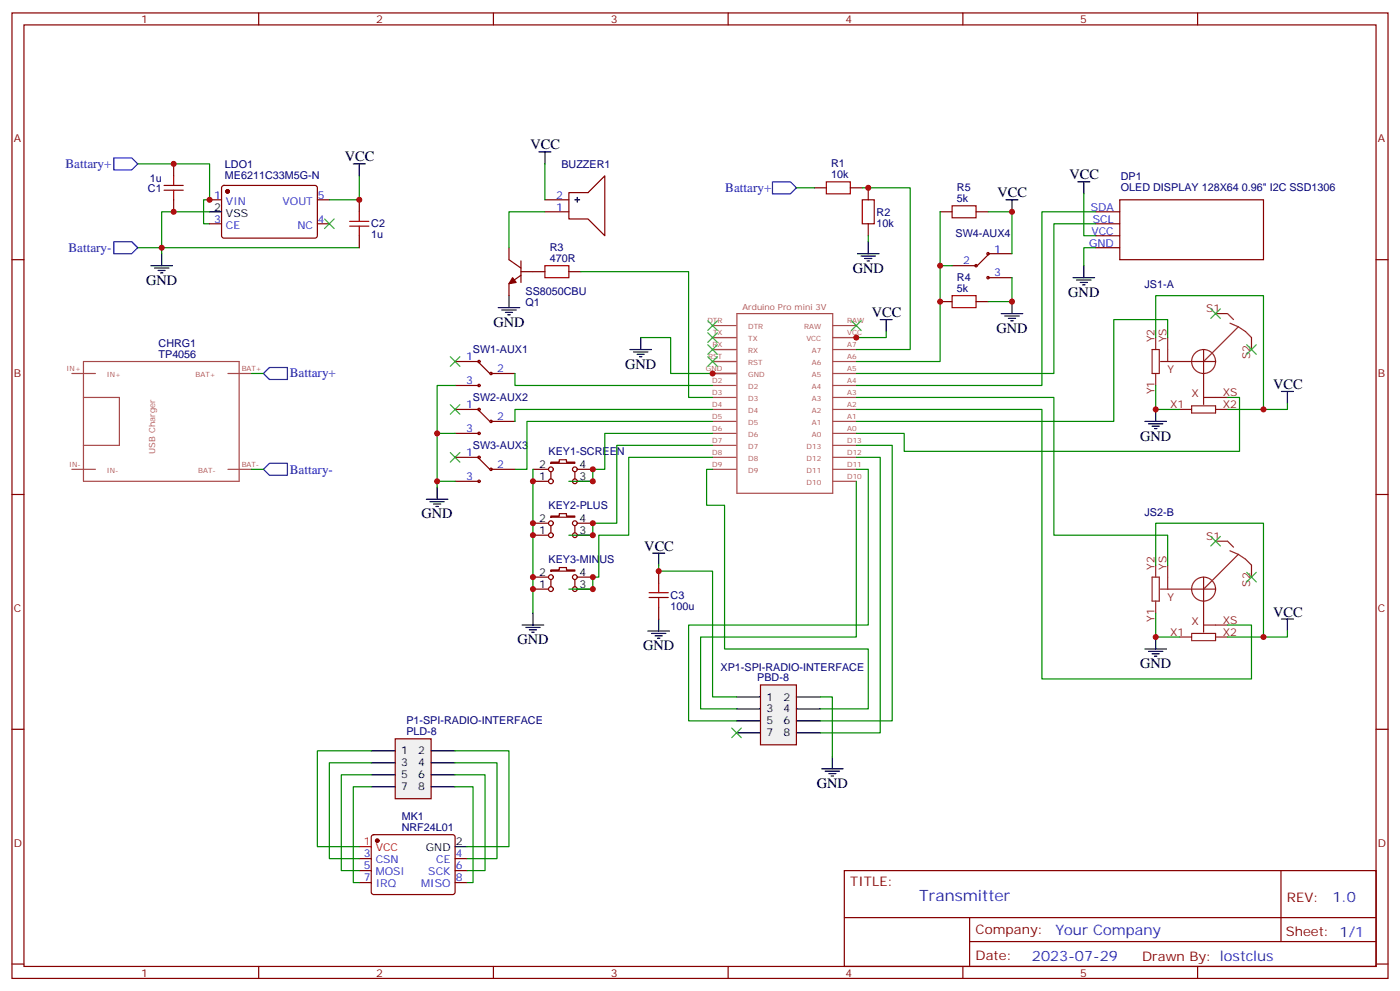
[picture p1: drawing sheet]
<svg xmlns="http://www.w3.org/2000/svg" width="412mm" height="292mm" viewBox="0 0 412 292" stroke-linecap="round" stroke-linejoin="round" font-family="sans-serif">
<g fill="none" stroke="#870000" stroke-width=".35">
<path d="M3.5 3.8h405.4v284.3h-405.4zM7.1 7.3h398.2v277.3h-398.2zM76.2 3.8v3.5M145.3 3.8v3.5M214.5 3.8v3.5M283.6 3.8v3.5M352.8 3.8v3.5M51.2 48.3v3.5M51.2 58.8v3.6M61.7 58.8h3.6M65.5 54.8l.5-.2 27.1 .1 .4 .6-.1 14.4-.6 .4h-27.1l-.4-.7v-14.1zM93.5 58.8h3.5"/>
<path d="M105.8 58.8v3.6M160.5 58.8h7.1M167.6 56.7h5.6l5-4.9v17.6l-5-4.9h-5.6zM239.9 55.3h3.5M250.5 55.3h3.5M255.8 55.3v3.5M329.8 58.8h42.4v17.7h-42.4zM3.5 76.5h3.6M61.7 65.9h3.6M93.5 65.9h3.5M105.8 69.4v3.6M149.9 73v3.5l3.6 2.5"/>
<path d="M153.5 76.8v6.4M160.5 62.4h7.1M255.8 65.9v3.5M322.8 65.9h7M322.8 73h7M322.8 69.4h7M322.8 62.4h7M405.3 76.5h3.6M153.5 81.1l-3.6 2.4v3.6M153.5 80h7M167.6 80h3.5M134.1 106.5h7"/>
<path d="M134.1 113.5h7M141.1 106.8l3.2 3.2M144.6 110h7.1M134.1 120.6h7M134.1 127.6h7M141.1 120.9l3.2 3.2M144.6 124.1h7.1M157 138.2h4.6M162.3 136.1h2.4v-.7h2.2v.7h2.4v.4h-7zM162.3 138.9v2.1M169.3 138.9v2.1M170 138.2h4.6"/>
<path d="M3.5 145.6h3.6M157 141.7h4.6M157 157.6h4.6M157 154.1h4.6M162.3 152h2.4v-.7h2.2v.7h2.4v.3h-7zM162.3 154.8v2.1M169.3 154.8v2.1M170 141.7h4.6M170 157.6h4.6M170 154.1h4.6M405.3 145.6h3.6M157 173.5h4.6"/>
<path d="M157 170h4.6M162.3 167.9h2.4v-.8h2.2v.8h2.4v.3h-7zM162.3 170.7v2.1M169.3 170.7v2.1M170 173.5h4.6M170 170h4.6M194 168.2v3.5M194 178.8v3.5M3.5 214.8h3.6M405.3 214.8h3.6M105.8 259.9h3.6M105.8 252.9h3.6"/>
<path d="M105.8 256.4h3.6M109.6 246l.5-.2h23.2l.5 .2 .3 .5-.1 16.5-.7 .5-23.5-.1-.4-.7v-16.2zM134.1 259.9h3.5M134.1 252.9h3.5M134.1 256.4h3.5M248.7 256.4h156.6v28.2h-156.6zM377.3 256.4v20.9M248.7 270.2h156.5M285.6 277.3h119.6M285.6 270.2v14.2M3.5 283.9h3.6M76.2 284.6v3.5"/>
<path d="M145.3 284.6v3.5M214.5 284.6v3.5M283.6 284.6v3.5M352.8 284.6v3.5M405.3 283.9h3.6"/>
<circle cx="141.1" cy="113.5" r=".35"/>
<circle cx="141.1" cy="106.5" r=".35"/>
<circle cx="144.6" cy="110" r=".35"/>
<circle cx="141.1" cy="127.6" r=".35"/>
<circle cx="141.1" cy="120.6" r=".35"/>
<circle cx="144.6" cy="124.1" r=".35"/>
<circle cx="162.3" cy="138.2" r=".71"/>
<circle cx="169.3" cy="138.2" r=".71"/>
<circle cx="162.3" cy="157.6" r=".71"/>
<circle cx="162.3" cy="141.7" r=".71"/>
<circle cx="162.3" cy="154.1" r=".71"/>
<circle cx="169.3" cy="141.7" r=".71"/>
<circle cx="169.3" cy="154.1" r=".71"/>
<circle cx="169.3" cy="157.6" r=".71"/>
<circle cx="162.3" cy="173.5" r=".71"/>
<circle cx="162.3" cy="170" r=".71"/>
<circle cx="169.3" cy="173.5" r=".71"/>
<circle cx="169.3" cy="170" r=".71"/>
</g>
<g fill="none" stroke="#a64a4a" stroke-width=".35">
<path d="M209.9 95.9h6.9M209.9 99.4h6.9M217.1 92.4h28.2v52.9h-28.2zM245.3 95.9h6.9M245.3 99.4h6.9M21.2 110h6.9M24.6 117.1h10.6v14.1h-10.6M24.6 106.5h45.8v35.2h-45.8zM67.1 110h7M209.9 117.1h6.9M209.9 113.5h6.9M209.9 110h6.9"/>
<path d="M209.9 106.5h6.9M209.9 102.9h6.9M245.3 117.1h6.9M245.3 113.5h6.9M245.3 110h6.9M245.3 106.5h6.9M245.3 102.9h6.9M21.2 138.2h6.9M67.1 138.2h7M209.9 127.6h6.9M209.9 124.1h6.9M209.9 120.6h6.9"/>
<path d="M209.9 131.2h6.9M209.9 134.7h6.9M209.9 138.2h6.9M245.3 127.6h6.9M245.3 124.1h6.9M245.3 120.6h6.9M245.3 131.2h6.9M245.3 134.7h6.9M245.3 138.2h6.9M245.3 141.7h6.9"/>
</g>
<g fill="none" stroke="#000" stroke-width=".35">
<path d="M104.1 48.3h3.5M105.8 48.3v3.5M158.7 44.7h3.6M160.5 44.7v3.6M169.3 58.8h1.4M170 58.1v1.4M317.5 53.6h3.5M319.3 53.6v3.5M44.4 78.2h6.4M45.5 79h4.2M46.6 79.7h2.1M47.6 74.7v3.5"/>
<path d="M61.7 62.4h3.6M252.6 74.7h6.3M253.6 75.4h4.3M254.7 76.1h2.1M255.4 76.8h.7M255.8 71.2v3.5M319.3 78.2v3.6M47.3 80.4h.7M146.8 90.6h6.3M147.8 91.3h4.2M148.9 92h2.1M149.6 92.7h.7"/>
<path d="M149.9 87.1v3.5M188.7 99.4v3.5M259.3 94.1h3.5M261.1 94.1v3.5M316.1 81.8h6.3M317.1 82.5h4.3M318.2 83.2h2.1M318.9 83.9h.7M185.6 102.9h6.3M186.6 103.6h4.3M187.7 104.4h2.1M188.4 105.1h.7"/>
<path d="M377.5 115.3h3.5M379.2 115.3v3.5M337.3 124.1h6.3M338.3 124.8h4.2M339.4 125.5h2.1M340.1 126.2h.7M340.4 120.6v3.5M125.6 147h6.3M126.6 147.7h4.3M127.7 148.4h2.1M128.4 149.2h.7M128.8 143.5v3.5"/>
<path d="M192.3 162.9h3.5M194 162.9v3.5M153.8 184.1h6.4M154.9 184.8h4.2M155.9 185.5h2.1M156.6 186.2h.7M157 180.6v3.5M190.9 185.8h6.3M191.9 186.5h4.2M193 187.3h2.1M193.7 188h.7M194 182.3v3.5"/>
<path d="M337.3 191.1h6.3M338.3 191.8h4.2M339.4 192.5h2.1M340.1 193.3h.7M340.4 187.6v3.5M377.5 182.3h3.5M379.2 182.3v3.5M134.1 249.3h3.5"/>
</g>
<path d="M33.5 46.5h5.3l1.8 1.8-1.8 1.7h-5.3zM227.5 53.6h5.3l1.8 1.7-1.8 1.8h-5.3zM33.5 71.2h5.3l1.8 1.8-1.8 1.7h-5.3zM77.6 110l1.8-1.8h5.3v3.6h-5.3zM77.6 138.2l1.8-1.7h5.3v3.5h-5.3z" fill="none" stroke="#00f" stroke-width=".35"/>
<g fill="none" stroke="#008700" stroke-width=".35">
<path d="M40.6 48.3h21.1v10.5h-1.7v7.1h1.7M105.8 51.8v7h-8.8M160.5 48.3v10.5M234.6 55.3h5.3M254 55.3h14.1v47.6h-15.9M319.3 57.1v12.3h3.5M40.6 73h7v1.7M61.7 62.4h-14.1v10.6h58.2M160.5 62.4h-10.6v10.6M255.8 69.4v1.8M322.8 62.4h-15.9v51.1h-54.7M322.8 65.9h-12.4v44.1h-58.2"/>
<path d="M322.8 73h-3.5v5.2M171.1 80h31.7v37.1h7.1M261.1 97.6v1.8h-8.9M340.4 99.4v-12.3h31.8v33.5M344 99.4v-5.3h-15.9v30h-75.9M74.1 110h3.5M134.1 113.5h-5.3v14.1h5.3M252.2 117.1h58.2v40.5h33.6v8.8M340.4 113.5v7.1h7.1M361.6 117.1h3.5v15.8h-98.8v-5.3h-14.1M379.2 118.8v1.8h-17.6M74.1 138.2h3.5"/>
<path d="M157 138.2v42.4M209.9 138.2h-1.8v10.6h5.3v42.3h42.4v17.7h-14.1M209.9 127.6h-31.7v10.6h-3.6v3.5h-7M209.9 131.2h-28.2v22.9h-7.1v3.5h-7M209.9 134.7h-24.7v22.9h-8.8v12.4h-1.8v3.5h-7M252.2 131.2h10.6v81.1h-21.1M252.2 138.2h3.6v45.9h-53v28.2h14.2M252.2 134.7h7.1v81.1h-17.6M252.2 120.6h54.7v79.4h61.8v-15.9h-7.1M252.2 141.7v45.9h-45.8v21.2h10.6M340.4 166.4v-12.3h31.8v33.5M340.4 180.6v7h7.1"/>
<path d="M379.2 185.8v1.8h-17.6"/>
</g>
<g fill="none" stroke="#a10000" stroke-width=".35">
<path d="M48.3 54.6h5.7M48.3 56h5.7M51.2 51.8v2.8M51.2 56v2.8M243.4 53.6h7.1v3.5h-7.1zM254 58.8h3.5v7.1h-3.5zM103 65.2h5.7M103 66.6h5.7M105.8 62.4v2.8M105.8 66.6v2.8M160.5 78.2h7.1v3.6h-7.1zM191.2 176h5.6"/>
<path d="M191.2 174.6h5.6M194 171.7v2.9M194 176v2.8"/>
</g>
<g fill="none" stroke="#3c3" stroke-width=".35">
<path d="M95.6 64.5l2.8 2.8M98.4 64.5l-2.8 2.8M208.5 94.5l2.8 2.8M208.5 98l2.8 2.8M211.3 94.5l-2.8 2.8M211.3 98l-2.8 2.8M250.8 94.5l2.8 2.8M253.6 94.5l-2.8 2.8M356.7 90.9l2.8 2.9M359.5 90.9l-2.8 2.9M132.6 105.1l2.9 2.8M132.6 119.2l2.9 2.8"/>
<path d="M135.5 105.1l-2.9 2.8M135.5 119.2l-2.9 2.8M208.5 101.5l2.8 2.9M208.5 105.1l2.8 2.8M211.3 101.5l-2.8 2.9M211.3 105.1l-2.8 2.8M367.2 101.5l2.9 2.9M370.1 101.5l-2.9 2.9M356.7 158l2.8 2.8M359.5 158l-2.8 2.8M367.2 168.6l2.9 2.8M370.1 168.6l-2.9 2.8"/>
</g>
<g fill="#870000" stroke="#870000" stroke-width=".35">
<path d="M151 81.8l1 1.4-2.1 .3z"/>
<circle cx="67" cy="56.4" r=".53"/>
<circle cx="111.1" cy="247.6" r=".53"/>
</g>
<g fill="none" stroke="#8c2424" stroke-width=".35">
<path d="M340.4 99.4v3.5M344 99.4v7.1M358.1 92.4h3.5l1.8 1.7M362.3 95.2l2.5 1M364.8 96.2l2.1 1.4 1.8 1.8v3.5M364.8 96.2l-10.3 10.3M339.4 102.9h2.1v7.1h-2.1zM340.4 110v3.5M341.8 106.5h16.3M351 119.5h7.1v2.1h-7.1zM354.5 117.1h7.1M354.5 102.9v16.3"/>
<path d="M347.5 120.6h3.5M358.1 120.6h3.5M358.1 159.4h3.5l1.8 1.7M339.4 170h2.1v7h-2.1zM340.4 166.4v3.6M340.4 177v3.6M341.8 173.5h16.3M344 166.4v7.1M354.5 170v16.2M362.3 162.2l2.5 1.1M364.8 163.3l2.1 1.4 1.8 1.7v3.6M364.8 163.3l-10.3 10.2"/>
<path d="M347.5 187.6h3.5M351 186.5h7.1v2.2h-7.1zM354.5 184.1h7.1M358.1 187.6h3.5"/>
<circle cx="354.5" cy="106.5" r="3.5"/>
<circle cx="354.5" cy="173.5" r="3.5"/>
</g>
<path d="M105.8 249.3h3.6" fill="none" stroke="#f00" stroke-width=".35"/>
<path d="M116.4 217.6h10.6v17.6h-10.6z" fill="#f0f0f0" stroke="#870000" stroke-width=".35"/>
<path d="M109.4 221.1h7M109.4 224.6h7M109.4 228.2h7M109.4 231.7h7M127 221.1h7.1M127 224.6h7.1M127 228.2h7.1M127 231.7h7.1" fill="none" stroke="#000" stroke-width=".35"/>
<path d="M109.4 221.1h-15.9v28.2h12.3M109.4 224.6h-12.4v28.3h8.8M109.4 228.2h-8.9v28.2h5.3M109.4 231.7h-5.3v28.2h1.7M134.1 231.7h5.2v28.2h-1.7M134.1 228.2h8.8v28.2h-5.3M134.1 224.6h12.3v28.3h-8.8M134.1 221.1h15.8v28.2h-12.3" fill="none" stroke="#008700" stroke-width=".35"/>
<path d="M224 201.7h10.6v17.7h-10.6z" fill="#f0f0f0" stroke="#870000" stroke-width=".35"/>
<g fill="none" stroke="#000" stroke-width=".35">
<path d="M296.3 58.8h3.6M298.1 58.8v3.6M294.9 92.4h6.4M296 93.1h4.2M297 93.8h2.2M297.7 94.5h.7M298.1 88.8v3.6M217 205.2h7M217 208.8h7M217 212.3h7M217 215.8h7M234.6 205.2h7.1"/>
<path d="M234.6 208.8h7.1M234.6 212.3h7.1M234.6 215.8h7.1M242 226.4h6.4M243.1 227.1h4.2M244.1 227.8h2.1M244.8 228.5h.7M245.2 222.9v3.5"/>
</g>
<g fill="none" stroke="#008700" stroke-width=".35">
<path d="M276.9 78.2v28.3h-24.7M276.9 62.4v15.8M276.9 78.2h3.6M291 62.4h7.1v12.3M188.7 99.4h8.9v10.6h12.3M298.1 81.8v7h-7.1M151.7 110v3.5h58.2M128.8 127.6v15.9M209.9 120.6h-58.2v3.5M209.9 124.1h-54.7v14.1h-3.5M128.8 141.7h5.3M194 166.4v1.8h15.9v37h7.1"/>
<path d="M241.7 205.2h3.5v17.7"/>
</g>
<path d="M132.6 133.3l2.9 2.8M135.5 133.3l-2.9 2.8M215.5 214.4l2.9 2.8M218.4 214.4l-2.9 2.8" fill="none" stroke="#3c3" stroke-width=".35"/>
<g fill="none" stroke="#870000" stroke-width=".35">
<path d="M276.9 62.4h3.6M280.5 78.2h7M287.5 62.4h3.5M291 74.7h7.1M291 75.1l-3.1 3.1M276.9 88.8h3.6M287.5 88.8h3.5M291 81.8h7.1M134.1 134.7h7M141.1 135l3.2 3.2M144.6 138.2h7.1M134.1 141.7h7"/>
<circle cx="287.5" cy="78.2" r=".35"/>
<circle cx="291" cy="74.7" r=".35"/>
<circle cx="291" cy="81.8" r=".35"/>
<circle cx="141.1" cy="134.7" r=".35"/>
<circle cx="144.6" cy="138.2" r=".35"/>
<circle cx="141.1" cy="141.7" r=".35"/>
</g>
<path d="M280.5 60.6h7v3.5h-7zM280.5 87.1h7v3.5h-7z" fill="none" stroke="#a10000" stroke-width=".35"/>
<g fill="#c00">
<circle cx="252.2" cy="99.4" r=".88"/>
<circle cx="209.9" cy="110" r=".88"/>
<circle cx="51.2" cy="48.3" r=".88"/>
<circle cx="61.7" cy="58.8" r=".88"/>
<circle cx="105.8" cy="58.8" r=".88"/>
<circle cx="51.2" cy="62.4" r=".88"/>
<circle cx="47.6" cy="73" r=".88"/>
<circle cx="340.4" cy="120.6" r=".88"/>
<circle cx="372.2" cy="120.6" r=".88"/>
<circle cx="340.4" cy="187.6" r=".88"/>
<circle cx="372.2" cy="187.6" r=".88"/>
<circle cx="255.8" cy="55.3" r=".88"/>
<circle cx="157" cy="141.7" r=".88"/>
<circle cx="157" cy="154.1" r=".88"/>
<circle cx="157" cy="157.6" r=".88"/>
<circle cx="157" cy="170" r=".88"/>
<circle cx="157" cy="173.5" r=".88"/>
<circle cx="174.6" cy="138.2" r=".88"/>
<circle cx="174.6" cy="154.1" r=".88"/>
<circle cx="174.6" cy="170" r=".88"/>
<circle cx="194" cy="168.2" r=".88"/>
<circle cx="174.6" cy="173.5" r=".88"/>
<circle cx="174.6" cy="157.6" r=".88"/>
<circle cx="174.6" cy="141.7" r=".88"/>
<circle cx="128.8" cy="127.6" r=".88"/>
<circle cx="128.8" cy="141.7" r=".88"/>
<circle cx="298.1" cy="88.8" r=".88"/>
<circle cx="276.9" cy="78.2" r=".88"/>
<circle cx="276.9" cy="88.8" r=".88"/>
<circle cx="298.1" cy="62.4" r=".88"/>
</g>
<text font-size="4.6" fill="#00f" x="270.8" y="265.4">Transmitter</text>
<g font-size="4.2">
<text x="101.6" y="47.6">VCC</text>
<text x="156.3" y="44">VCC</text>
<text x="315" y="52.8">VCC</text>
<text x="293.9" y="58.1">VCC</text>
<text x="43" y="83.9">GND</text>
<text x="251.2" y="80.4">GND</text>
<text x="314.7" y="87.4">GND</text>
<text x="256.8" y="93.4">VCC</text>
<text x="145.3" y="96.2">GND</text>
<text x="293.5" y="98">GND</text>
<text x="184.1" y="108.6">GND</text>
<text x="375" y="114.6">VCC</text>
<text x="335.8" y="129.8">GND</text>
<text x="124.2" y="152.7">GND</text>
<text x="189.8" y="162.2">VCC</text>
<text x="375" y="181.6">VCC</text>
<text x="152.4" y="189.7">GND</text>
<text x="189.4" y="191.5">GND</text>
<text x="335.8" y="196.8">GND</text>
<text x="240.6" y="232.1">GND</text>
</g>
<g font-size="4.2" fill="#00f">
<text x="392.5" y="265.7">1.0</text>
<text x="310.9" y="275.2">Your Company</text>
<text x="304" y="283">2023-07-29</text>
</g>
<g font-size="3.9" fill="#00f">
<text x="19.3" y="49.5">Battary+</text>
<text x="213.6" y="56.6">Battary+</text>
<text x="20.2" y="74.2">Battary-</text>
<text x="85.4" y="110.9">Battary+</text>
<text x="85.4" y="139.5">Battary-</text>
</g>
<g font-size="3.9" fill="#800">
<text x="250.5" y="261">TITLE:</text>
<text x="379.1" y="265.7">REV:</text>
<text x="287.4" y="275.2">Company:</text>
<text x="378.7" y="275.8">Sheet: 1/1</text>
<text x="287.4" y="282.9">Date:</text>
<text x="336.4" y="282.9">Drawn By: lostclus</text>
</g>
<g font-size="3.2" fill="#800">
<text x="41.6" y="6.8">1</text>
<text x="110.8" y="6.8">2</text>
<text x="179.9" y="6.8">3</text>
<text x="249.1" y="6.8">4</text>
<text x="318.2" y="6.8">5</text>
<text x="4.1" y="41.9">A</text>
<text x="405.9" y="41.9">A</text>
<text x="4.1" y="111.1">B</text>
<text x="405.9" y="111.1">B</text>
<text x="4.1" y="180.2">C</text>
<text x="405.9" y="180.2">C</text>
<text x="4.1" y="249.3">D</text>
<text x="405.9" y="249.3">D</text>
<text x="41.6" y="287.6">1</text>
<text x="110.8" y="287.6">2</text>
<text x="179.9" y="287.6">3</text>
<text x="249.1" y="287.6">4</text>
<text x="318.2" y="287.6">5</text>
</g>
<g font-size="3.2" fill="#000080">
<text x="44.1" y="53.5">1u</text>
<text x="66.3" y="52.6">ME6211C33M5G-N</text>
<text x="66.3" y="49.4">LDO1</text>
<text x="165.4" y="49.4">BUZZER1</text>
<text x="244.8" y="52.5">10k</text>
<text x="244.8" y="49.3">R1</text>
<text x="330.2" y="52.9">DP1</text>
<text x="43.6" y="56.6">C1</text>
<text x="281.9" y="59.5">5k</text>
<text x="281.9" y="56.3">R5</text>
<text x="330.2" y="56.2">OLED DISPLAY 128X64 0.96&quot; I2C SSD1306</text>
<text x="258.2" y="63.5">R2</text>
<text x="109.4" y="70.2">1u</text>
<text x="109.4" y="67">C2</text>
<text x="258.2" y="66.7">10k</text>
<text x="281.5" y="69.7">SW4-AUX4</text>
<text x="161.9" y="77.2">470R</text>
<text x="161.9" y="74">R3</text>
<text x="281.9" y="82.8">R4</text>
<text x="154.8" y="87">SS8050CBU</text>
<text x="281.9" y="86">5k</text>
<text x="337.1" y="84.8">JS1-A</text>
<text x="154.8" y="90.2">Q1</text>
<text x="46.7" y="105.4">TP4056</text>
<text x="46.7" y="102.2">CHRG1</text>
<text x="139.3" y="104.1">SW1-AUX1</text>
<text x="139.3" y="118.2">SW2-AUX2</text>
<text x="139.3" y="132.3">SW3-AUX3</text>
<text x="161.6" y="134.1">KEY1-SCREEN</text>
<text x="161.6" y="149.9">KEY2-PLUS</text>
<text x="337.1" y="151.8">JS2-B</text>
<text x="161.6" y="165.8">KEY3-MINUS</text>
<text x="197.6" y="179.6">100u</text>
<text x="197.6" y="176.4">C3</text>
<text x="212.2" y="197.6">XP1-SPI-RADIO-INTERFACE</text>
<text x="223.1" y="200.7">PBD-8</text>
<text x="119.7" y="213.4">P1-SPI-RADIO-INTERFACE</text>
<text x="119.7" y="216.5">PLD-8</text>
<text x="118.3" y="244.8">NRF24L01</text>
<text x="118.3" y="241.6">MK1</text>
</g>
<g font-size="3.2" fill="#00f">
<text x="63.1" y="58.5">1</text>
<text x="93.7" y="58.5">5</text>
<text x="163.8" y="58.5">2</text>
<text x="63.1" y="65.5">3</text>
<text x="66.6" y="60.3">VIN</text>
<text x="83.2" y="60.3">VOUT</text>
<text x="93.7" y="65.5">4</text>
<text x="163.8" y="62">1</text>
<text x="321.3" y="62">SDA</text>
<text x="321.9" y="65.5">SCL</text>
<text x="66.6" y="67.3">CE</text>
<text x="87.6" y="67.3">NC</text>
<text x="321.5" y="69.1">VCC</text>
<text x="283.7" y="77.9">2</text>
<text x="292.8" y="74.4">1</text>
<text x="320.8" y="72.6">GND</text>
<text x="292.8" y="81.4">3</text>
<text x="137.3" y="106.1">1</text>
<text x="137.3" y="113.2">3</text>
<text x="146.4" y="109.6">2</text>
<text x="137.3" y="120.2">1</text>
<text x="146.4" y="123.8">2</text>
<text x="137.3" y="127.3">3</text>
<text x="137.3" y="134.3">1</text>
<text x="146.4" y="137.9">2</text>
<text x="137.3" y="141.4">3</text>
<text x="107.2" y="252.5">3</text>
<text x="107.2" y="256">5</text>
<text x="110.7" y="254.3">CSN</text>
<text x="110.7" y="257.8">MOSI</text>
<text x="126.2" y="257.8">SCK</text>
<text x="128.5" y="254.3">CE</text>
<text x="134.2" y="256">6</text>
<text x="134.2" y="252.5">4</text>
<text x="107.2" y="259.6">7</text>
<text x="110.7" y="261.3">IRQ</text>
<text x="124.1" y="261.3">MISO</text>
<text x="134.2" y="259.6">8</text>
</g>
<g font-size="3.2">
<text x="63.1" y="62">2</text>
<text x="66.6" y="63.8">VSS</text>
<text x="158.9" y="137.9">2</text>
<text x="170.7" y="137.9">4</text>
<text x="158.9" y="141.4">1</text>
<text x="170.7" y="141.4">3</text>
<text x="158.9" y="153.7">2</text>
<text x="170.7" y="153.7">4</text>
<text x="158.9" y="157.3">1</text>
<text x="170.7" y="157.3">3</text>
<text x="158.9" y="173.1">1</text>
<text x="158.9" y="169.6">2</text>
<text x="170.7" y="173.1">3</text>
<text x="170.7" y="169.6">4</text>
<text x="225.8" y="206.3">1</text>
<text x="225.8" y="209.8">3</text>
<text x="230.8" y="206.3">2</text>
<text x="230.8" y="209.8">4</text>
<text x="225.8" y="213.4">5</text>
<text x="230.8" y="213.4">6</text>
<text x="225.8" y="216.9">7</text>
<text x="230.8" y="216.9">8</text>
<text x="118.2" y="222.2">1</text>
<text x="118.2" y="225.7">3</text>
<text x="123.2" y="222.2">2</text>
<text x="123.2" y="225.7">4</text>
<text x="118.2" y="229.2">5</text>
<text x="118.2" y="232.8">7</text>
<text x="123.2" y="229.2">6</text>
<text x="123.2" y="232.8">8</text>
<text x="125.5" y="250.8">GND</text>
<text x="134.2" y="249">2</text>
</g>
<g font-size="3.2" fill="#8d2323">
<text x="355.3" y="92">S1</text>
<text x="340.1" y="100.8" transform="rotate(-90 340.1 100.8)">Y2</text>
<text x="343.6" y="100.8" transform="rotate(-90 343.6 100.8)">YS</text>
<text x="368.3" y="105.7" transform="rotate(-90 368.3 105.7)">S2</text>
<text x="344" y="110">Y</text>
<text x="340.1" y="116.1" transform="rotate(-90 340.1 116.1)">Y1</text>
<text x="351" y="117.1">X</text>
<text x="360.2" y="116.7">XS</text>
<text x="344.7" y="120.2">X1</text>
<text x="360.2" y="120.2">X2</text>
<text x="355.3" y="159">S1</text>
<text x="340.1" y="167.9" transform="rotate(-90 340.1 167.9)">Y2</text>
<text x="343.6" y="167.9" transform="rotate(-90 343.6 167.9)">YS</text>
<text x="368.3" y="172.7" transform="rotate(-90 368.3 172.7)">S2</text>
<text x="344" y="177">Y</text>
<text x="340.1" y="183.1" transform="rotate(-90 340.1 183.1)">Y1</text>
<text x="351" y="184.1">X</text>
<text x="360.2" y="183.7">XS</text>
<text x="344.7" y="187.3">X1</text>
<text x="360.2" y="187.3">X2</text>
</g>
<g font-size="3.2" fill="#f00">
<text x="107.2" y="249">1</text>
<text x="110.7" y="250.8">VCC</text>
</g>
<g font-size="2.5" fill="#a54b4b">
<text x="218.7" y="91.3">Arduino Pro mini 3V</text>
<text x="45.8" y="133.6" transform="rotate(-90 45.8 133.6)">USB Charger</text>
</g>
<g font-size="2.1" fill="#a54b4b">
<text x="208.4" y="95.2">DTR</text>
<text x="249.6" y="95.2">RAW</text>
<text x="210" y="98.7">TX</text>
<text x="220.4" y="96.9">DTR</text>
<text x="220.4" y="100.5">TX</text>
<text x="236.9" y="96.9">RAW</text>
<text x="237.5" y="100.5">VCC</text>
<text x="249.6" y="98.7">VCC</text>
<text x="208.6" y="105.8">RST</text>
<text x="209.9" y="102.2">RX</text>
<text x="220.4" y="107.5">RST</text>
<text x="220.4" y="104">RX</text>
<text x="239.1" y="107.5">A6</text>
<text x="239.1" y="104">A7</text>
<text x="249.6" y="105.8">A6</text>
<text x="249.6" y="102.2">A7</text>
<text x="19.6" y="109.3">IN+</text>
<text x="31.5" y="111">IN+</text>
<text x="57.6" y="111">BAT+</text>
<text x="71.2" y="109.3">BAT+</text>
<text x="207.9" y="109.3">GND</text>
<text x="209.8" y="112.8">D2</text>
<text x="220.4" y="111">GND</text>
<text x="239.1" y="111">A5</text>
<text x="249.6" y="112.8">A4</text>
<text x="249.6" y="109.3">A5</text>
<text x="209.8" y="116.4">D3</text>
<text x="209.8" y="119.9">D4</text>
<text x="220.4" y="114.6">D2</text>
<text x="220.4" y="118.1">D3</text>
<text x="239.1" y="118.1">A3</text>
<text x="239.1" y="114.6">A4</text>
<text x="249.6" y="119.9">A2</text>
<text x="249.6" y="116.4">A3</text>
<text x="209.8" y="123.4">D5</text>
<text x="220.4" y="121.6">D4</text>
<text x="220.4" y="125.1">D5</text>
<text x="239.1" y="125.1">A1</text>
<text x="239.1" y="121.6">A2</text>
<text x="249.6" y="123.4">A1</text>
<text x="209.8" y="126.9">D6</text>
<text x="209.8" y="130.5">D7</text>
<text x="220.4" y="128.7">D6</text>
<text x="239.1" y="128.7">A0</text>
<text x="249.6" y="126.9">A0</text>
<text x="249.6" y="130.5">D13</text>
<text x="20.4" y="137.5">IN-</text>
<text x="71.2" y="137.5">BAT-</text>
<text x="209.8" y="134">D8</text>
<text x="209.8" y="137.5">D9</text>
<text x="220.4" y="132.2">D7</text>
<text x="220.4" y="135.7">D8</text>
<text x="237.6" y="135.7">D12</text>
<text x="237.6" y="132.2">D13</text>
<text x="249.6" y="137.5">D11</text>
<text x="249.6" y="134">D12</text>
<text x="31.5" y="139.3">IN-</text>
<text x="58.4" y="139.3">BAT-</text>
<text x="220.4" y="139.3">D9</text>
<text x="237.6" y="142.8">D10</text>
<text x="237.6" y="139.3">D11</text>
<text x="249.6" y="141.1">D10</text>
</g>
</svg>
